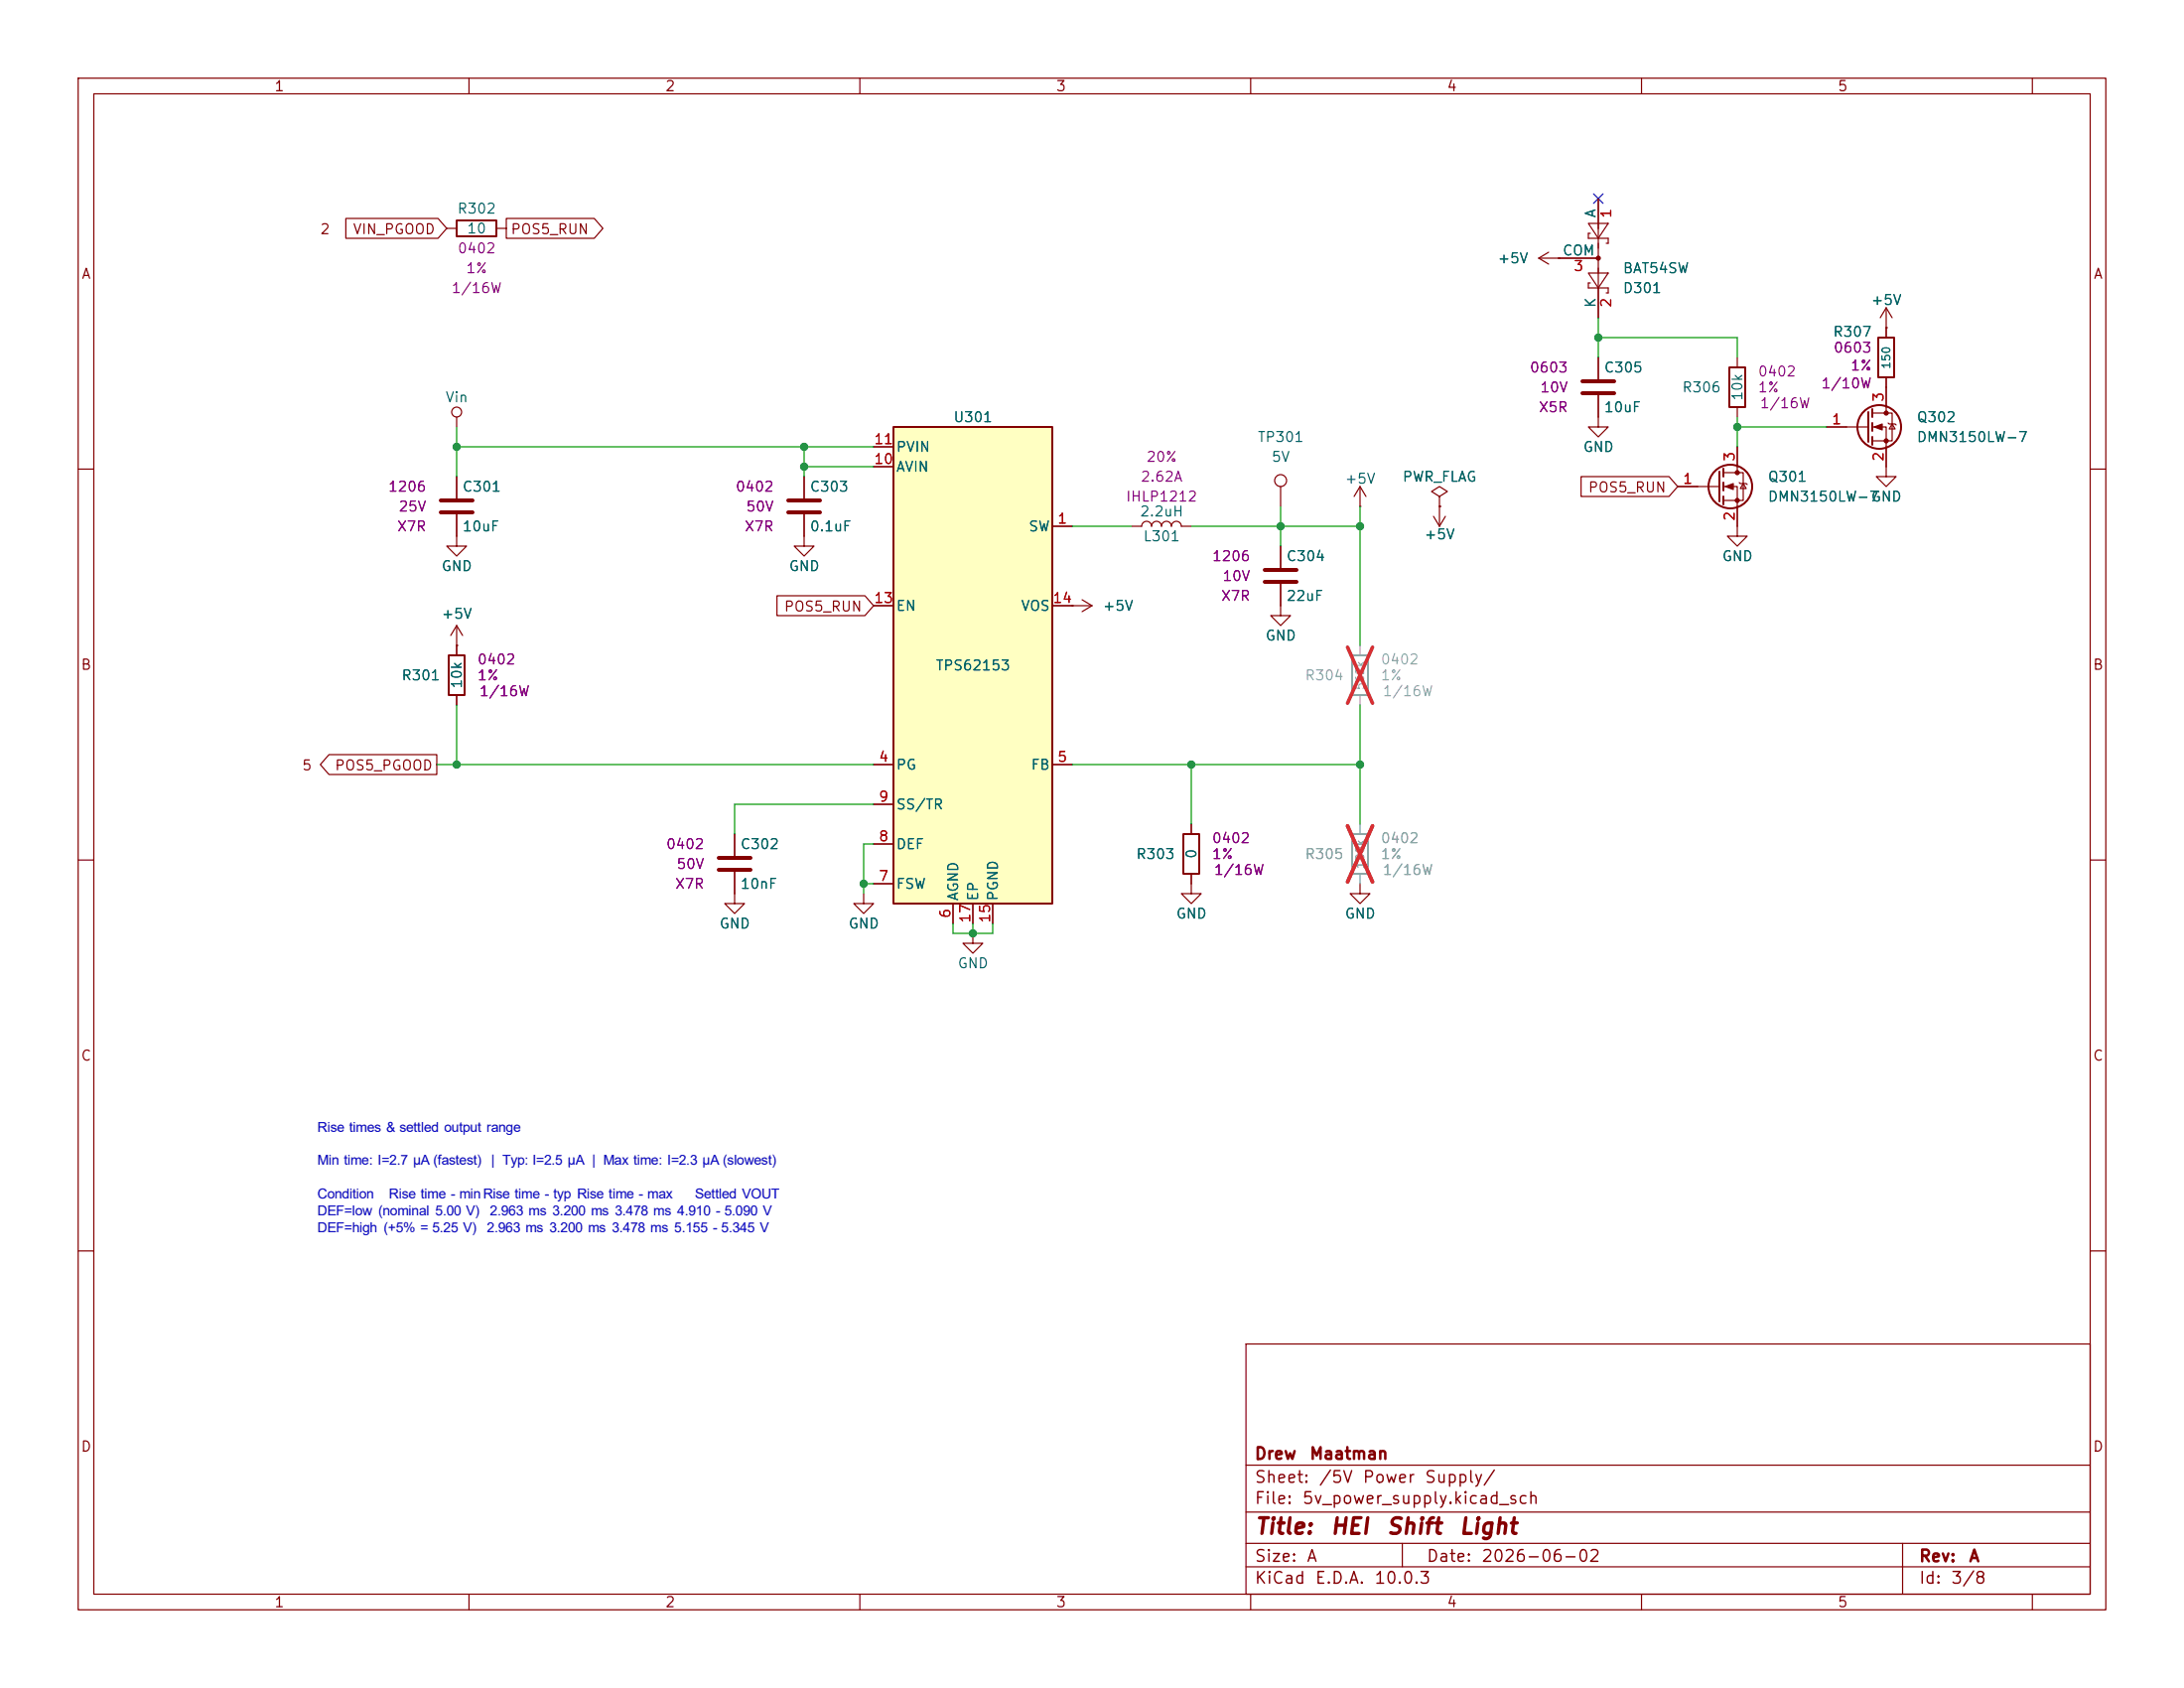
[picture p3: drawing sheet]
<svg xmlns="http://www.w3.org/2000/svg" width="279mm" height="216mm" viewBox="0 0 279 216" stroke-linecap="round" stroke-linejoin="round" font-family="sans-serif">
<g fill="none" stroke="#840000" stroke-width=".15">
<path d="M10 10h259.4v195.9h-259.4zM12 12h255.4v191.9h-255.4zM60 10v2M110 10v2M160 10v2M210 10v2M260 10v2M57.1 29.2h1.3M63.5 29.2h1.3M196.8 33h7.7M196.8 33l1.3 .8M198.1 32.3l-1.3 .7"/>
<path d="M199.4 33h.1M203.2 28.6h2.5l-1.2 1.9zM203.2 34.9h2.5l-1.2 1.9zM203.5 29.8h-.3v.7h2.5v.6h-.2M203.5 36.2h-.3v.6h2.5v.7h-.2M204.5 25.4v15.2M58.4 53.3v1.3M204.5 50.5v4.1h1.2l-1.2 1.3-1.3-1.3h1.3M204.5 45.7v2.8M222.2 57.2v3.3M233.7 54.6h5.3M239.5 52.8h2.6v3.6h-2.6"/>
<path d="M239.5 54.6h1.8v5.1M241.3 49.5v3.3M241.6 54.1l.1 .1h.7l.2 .2M242.1 54.2l.3 .7h-.7zM10 60h2M58.4 68.6v1.3h1.3l-1.3 1.2-1.3-1.2h1.3M102.9 68.6v1.3h1.2l-1.2 1.2-1.3-1.2h1.3M137.2 77.5h.1M137.2 77.5h2.5M138.4 76.7l1.3 .8M139.7 77.5l-1.3 .7M144.8 67.3h1.2a.64 .64 0 0 1 .7-.6 .64 .64 0 0 1 .6 .6 .64 .64 0 0 1 .7-.6 .64 .64 0 0 1 .6 .6 .64 .64 0 0 1 .6-.6 .64 .64 0 0 1 .7 .6 .64 .64 0 0 1 .6-.6 .64 .64 0 0 1 .6 .6h1.3"/>
<path d="M163.8 74.7v4h1.3l-1.3 1.3-1.2-1.3h1.2M163.8 62.2v2.6M163.8 69.9v2.7M174 64.8h.1M174 62.2l-.8 1.3M174 62.2l.8 1.3M174 62.2v2.6M183.4 66l.7 1.3M184.1 63.5l1.1-.6-1.1-.7-1 .7 1 .6v1.3M184.1 64.8h.1M184.1 64.8v2.5M184.9 66l-.8 1.3"/>
<path d="M214.6 62.2h5.4M220.5 60.5h2.5v3.5h-2.5M220.5 62.2h1.7v5.1M222.5 61.7l.1 .1h.8l.1 .2M223 61.8l.4 .7h-.8zM267.4 60h2M58.4 82.6v1.2M58.4 88.9v1.3M10 110h2M124.5 119.4v1.3h1.2l-1.2 1.2-1.3-1.2h1.3M152.4 111.8v2.5h1.3l-1.3 1.3-1.3-1.3h1.3M152.4 105.4v1.3"/>
<path d="M174 113v1.3h1.3l-1.3 1.3-1.3-1.3h1.3M267.4 110h2M10 160h2M159.4 171.9h108v32h-108zM267.4 160h2M159.4 197.4h108M159.4 193.4h108M159.4 187.4h108M179.4 197.4v3M243.4 197.4v6.5M60 203.9v2M110 203.9v2"/>
<path d="M159.4 200.4h108M160 203.9v2M210 203.9v2M260 203.9v2"/>
<circle cx="58.4" cy="52.7" r=".63"/>
<circle cx="163.8" cy="61.5" r=".76"/>
</g>
<g fill="none" stroke="#840000" stroke-width=".25">
<path d="M58.4 28.2h5.1v2h-5.1zM220.5 59.9v1.1M239 52.7v3.8M239.5 52.3v1M239.5 54.1v1M239.5 55.9v1M220 60.3v3.8M220.5 61.7v1M220.5 63.5v1M57.4 83.8h2v5.1h-2zM151.4 106.7h2v5.1h-2z"/>
<circle cx="240.4" cy="54.6" r="2.79"/>
<circle cx="221.4" cy="62.2" r="2.79"/>
</g>
<g fill="#840000" stroke="#840000" stroke-width=".15">
<path d="M239.8 54.6l1-.4v.8z"/>
<path d="M220.7 62.2l1-.4v.8z"/>
<circle cx="241.3" cy="52.8" r=".25"/>
<circle cx="241.3" cy="56.4" r=".25"/>
<circle cx="222.2" cy="60.5" r=".25"/>
<circle cx="222.2" cy="64" r=".25"/>
<circle cx="204.5" cy="33" r=".25"/>
</g>
<path d="M173 83.8h2v5.1h-2zM173 106.7h2v5.1h-2z" fill="none" stroke="#a1a1a1" stroke-width=".25"/>
<path d="M174 82.6v1.2M174 88.9v1.3M174 105.4v1.3M174 111.8v1.2" fill="none" stroke="#a1a1a1" stroke-width=".15"/>
<path d="M172.4 82.8l3.2 7.1M175.6 82.8l-3.2 7.1M172.4 105.6l3.2 7.2M175.6 105.6l-3.2 7.2" fill="none" stroke="#e12e31" stroke-width=".46"/>
<path d="M202.4 48.8h4.1M202.4 50.3h4.1M161.8 72.9h4.1M161.8 74.4h4.1" fill="none" stroke="#840000" stroke-width=".51"/>
<path d="M114.3 54.6h20.3v61h-20.3z" fill="#ffffc2"/>
<path d="M114.3 54.6h20.3v61h-20.3zM221.2 47h2.1v5.1h-2.1zM240.3 43.2h2v5.1h-2z" fill="none" stroke="#840000" stroke-width=".25"/>
<g fill="none" stroke="#840000" stroke-width=".15">
<path d="M44.2 27.9h11.8l1.1 1.3-1.1 1.3h-11.8zM64.8 27.9h11.2l1.1 1.3-1.1 1.3h-11.2zM199.4 33h.1M199.4 33h5.1M204.5 25.4v3.8M204.5 36.8v3.8M241.3 39.4l-.8 1.2M241.3 39.4l.8 1.2M241.3 39.4v3.8M111.8 59.7h2.5M111.8 57.2h2.5M204.5 45.7v2.8"/>
<path d="M204.5 50.5v2.8M222.2 45.7v1.3M222.2 52.1v1.2M222.2 57.2v2.5M233.7 54.6h2.5M241.3 41.9h.1M241.3 57.2v3.8h1.3l-1.3 1.2-1.3-1.2h1.3M241.3 48.3v3.8M58.4 61v2.8M58.4 65.8v2.8M99.4 76.2h11.2l1.2 1.3-1.2 1.2h-11.2zM102.9 61v2.8"/>
<path d="M102.9 65.8v2.8M111.8 77.5h2.5M134.6 67.3h2.6M134.6 77.5h2.6M137.2 77.5h.1M163.8 69.9v2.7M163.8 74.7v2.8M184.1 64.8h.1M202.3 61h11.2l1.1 1.2-1.1 1.3h-11.2zM214.6 62.2h2.6M222.2 64.8v3.8h1.3l-1.3 1.3-1.2-1.3h1.2M42.1 96.5h13.8v2.6h-13.8l-1.1-1.3z"/>
<path d="M58.4 82.6h.1M58.4 80v3.8M58.4 88.9v1.3M58.4 80l-.7 1.3M58.4 80l.8 1.3M111.8 97.8h2.5M134.6 97.8h2.6M94 111.5v4.1h1.2l-1.2 1.2-1.3-1.2h1.3M94 106.7v2.8M110.5 114.3v1.3h1.3l-1.3 1.2-1.3-1.2h1.3M111.8 113h2.5M111.8 108h2.5"/>
<path d="M111.8 102.9h2.5M121.9 115.6v2.5M124.5 115.6v2.5M127 115.6v2.5M152.4 105.4v1.3M152.4 111.8v1.2"/>
</g>
<path d="M56.4 64h4.1M56.4 65.5h4.1M100.8 64h4.1M100.8 65.5h4.1M91.9 109.7h4.1M91.9 111.3h4.1" fill="none" stroke="#840000" stroke-width=".51"/>
<g fill="none" stroke="#009600" stroke-width=".15">
<path d="M58.4 57.2h53.4M58.4 54.6v6.4M102.9 59.7h8.9M102.9 57.2v3.8M204.5 43.2h17.7v2.5M204.5 40.6v5.1M222.2 53.3v3.9M222.2 54.6h11.5M137.2 67.3h7.6M152.4 67.3h21.6M163.8 64.8v5.1M174 64.8v17.8"/>
<path d="M55.9 97.8h55.9M58.4 90.2v7.6M137.2 97.8h36.8M152.4 97.8v7.6M174 90.2v15.2M110.5 113h1.3M111.8 102.9h-17.8v3.8M111.8 108h-1.3v6.3M121.9 118.1v1.3h5.1v-1.3M124.5 118.1v1.3"/>
</g>
<path d="M203.9 24.8l1.2 1.2M205.1 24.8l-1.2 1.2" fill="none" stroke="#000084" stroke-width=".15"/>
<path d="M174 105.4v1.3M174 111.8v1.2" fill="none" stroke="#a1a1a1" stroke-width=".15"/>
<path d="M172.4 105.6l3.2 7.2M175.6 105.6l-3.2 7.2" fill="none" stroke="#e12e31" stroke-width=".46"/>
<g fill="#009600" stroke="#009600" stroke-width=".13">
<circle cx="124.5" cy="119.4" r=".46"/>
<circle cx="58.4" cy="97.8" r=".46"/>
<circle cx="110.5" cy="113" r=".46"/>
<circle cx="102.9" cy="57.2" r=".46"/>
<circle cx="102.9" cy="59.7" r=".46"/>
<circle cx="58.4" cy="57.2" r=".46"/>
<circle cx="204.5" cy="43.2" r=".46"/>
<circle cx="174" cy="97.8" r=".46"/>
<circle cx="174" cy="67.3" r=".46"/>
<circle cx="163.8" cy="67.3" r=".46"/>
<circle cx="222.2" cy="54.6" r=".46"/>
<circle cx="152.4" cy="97.8" r=".46"/>
</g>
<g font-size="2" fill="#840000">
<text x="160.4" y="196.7">Title:</text>
<text x="170.1" y="196.7">HEI</text>
<text x="177.2" y="196.7">Shift</text>
<text x="186.5" y="196.7">Light</text>
</g>
<g font-size="1.8" fill="#0000c2">
<text x="40.6" y="144.8">Rise times &amp; settled output range</text>
<text x="40.6" y="149">Min time: I=2.7 µA (fastest)</text>
<text x="62.8" y="149">| Typ: I=2.5 µA | Max time: I=2.3 µA (slowest)</text>
<text x="40.6" y="153.3">Condition</text>
<text x="40.6" y="155.4">DEF=low (nominal 5.00 V)</text>
<text x="49.8" y="153.3">Rise time - min Rise time - typ Rise time - max</text>
<text x="62.7" y="155.4">2.963 ms 3.200 ms 3.478 ms 4.910 - 5.090 V</text>
<text x="88.9" y="153.3">Settled VOUT</text>
<text x="40.6" y="157.6">DEF=high (+5% = 5.25 V)</text>
<text x="62.3" y="157.6">2.963 ms 3.200 ms 3.478 ms 5.155 - 5.345 V</text>
</g>
<g font-size="1.5" fill="#840000">
<text x="160.4" y="190">Sheet:</text>
<text x="160.4" y="187">Drew</text>
<text x="167.4" y="187">Maatman</text>
<text x="168.6" y="190">/5V</text>
<text x="174.2" y="190">Power</text>
<text x="182.2" y="190">Supply/</text>
<text x="160.4" y="192.7">File:</text>
<text x="166.5" y="192.7">5v_power_supply.kicad_sch</text>
<text x="160.4" y="202.9">KiCad</text>
<text x="160.4" y="200.1">Size:</text>
<text x="167.1" y="200.1">A</text>
<text x="168.1" y="202.9">E.D.A.</text>
<text x="175.7" y="202.9">10.0.3</text>
<text x="182.4" y="200.1">Date:</text>
<text x="189.4" y="200.1">2026-06-02</text>
<text x="245.4" y="200.1">Rev:</text>
<text x="245.4" y="202.9">Id:</text>
<text x="249.5" y="202.9">3/8</text>
<text x="251.8" y="200.1">A</text>
</g>
<g font-size="1.3" fill="#840000">
<text x="35" y="12">1</text>
<text x="85" y="12">2</text>
<text x="135" y="12">3</text>
<text x="185" y="12">4</text>
<text x="235" y="12">5</text>
<text x="10.3" y="36">A</text>
<text x="40.9" y="30.3">2</text>
<text x="45.1" y="30.3">VIN_PGOOD</text>
<text x="65.2" y="30.3">POS5_RUN</text>
<text x="267.7" y="36">A</text>
<text x="203.1" y="63.3">POS5_RUN</text>
<text x="100.2" y="78.5">POS5_RUN</text>
<text x="10.3" y="86">B</text>
<text x="267.7" y="86">B</text>
<text x="38.5" y="98.9">5</text>
<text x="42.7" y="98.9">POS5_PGOOD</text>
<text x="10.3" y="136">C</text>
<text x="267.7" y="136">C</text>
<text x="10.3" y="186">D</text>
<text x="267.7" y="186">D</text>
<text x="35" y="205.9">1</text>
<text x="85" y="205.9">2</text>
<text x="135" y="205.9">3</text>
<text x="185" y="205.9">4</text>
<text x="235" y="205.9">5</text>
</g>
<g font-size="1.3" fill="#006464">
<text x="58.4" y="27.6">R302</text>
<text x="204.4" y="28" transform="rotate(-90 204.4 28)">A</text>
<text x="59.6" y="30.2">10</text>
<text x="191.5" y="34">+5V</text>
<text x="199.8" y="33">COM</text>
<text x="207.5" y="35.3">BAT54SW</text>
<text x="204.4" y="39.5" transform="rotate(-90 204.4 39.5)">K</text>
<text x="207.5" y="37.8">D301</text>
<text x="239.3" y="39.3">+5V</text>
<text x="205.1" y="48">C305</text>
<text x="234.4" y="43.4">R307</text>
<text x="56.9" y="51.8">Vin</text>
<text x="205.1" y="53">10uF</text>
<text x="215.1" y="50.5">R306</text>
<text x="223.2" y="51.4" transform="rotate(-90 223.2 51.4)">10k</text>
<text x="114.6" y="58.1">PVIN</text>
<text x="121.9" y="54.3">U301</text>
<text x="160.8" y="56.9">TP301</text>
<text x="162.6" y="59.4">5V</text>
<text x="202.4" y="58.1">GND</text>
<text x="245.1" y="56.9">DMN3150LW-7</text>
<text x="245.1" y="54.3">Q302</text>
<text x="59.1" y="63.2">C301</text>
<text x="103.5" y="63.2">C303</text>
<text x="114.6" y="60.7">AVIN</text>
<text x="172" y="62.2">+5V</text>
<text x="179.3" y="61.9">PWR_FLAG</text>
<text x="226.1" y="64.5">DMN3150LW-7</text>
<text x="226.1" y="61.9">Q301</text>
<text x="239.3" y="64.5">GND</text>
<text x="59.1" y="68.3">10uF</text>
<text x="103.5" y="68.3">0.1uF</text>
<text x="131.5" y="68.3">SW</text>
<text x="145.7" y="66.4">2.2uH</text>
<text x="146.2" y="69.6">L301</text>
<text x="182.1" y="69.3">+5V</text>
<text x="56.4" y="73.4">GND</text>
<text x="100.8" y="73.4">GND</text>
<text x="164.5" y="72.1">C304</text>
<text x="164.5" y="77.2">22uF</text>
<text x="220.2" y="72.1">GND</text>
<text x="56.4" y="79.5">+5V</text>
<text x="114.6" y="78.4">EN</text>
<text x="130.5" y="78.4">VOS</text>
<text x="141" y="78.4">+5V</text>
<text x="161.8" y="82.3">GND</text>
<text x="51.3" y="87.3">R301</text>
<text x="59.4" y="88.2" transform="rotate(-90 59.4 88.2)">10k</text>
<text x="119.6" y="86.1">TPS62153</text>
<text x="114.6" y="98.8">PG</text>
<text x="131.8" y="98.8">FB</text>
<text x="114.6" y="103.8">SS/TR</text>
<text x="94.6" y="108.9">C302</text>
<text x="114.6" y="108.9">DEF</text>
<text x="145.3" y="110.2">R303</text>
<text x="153.4" y="109.9" transform="rotate(-90 153.4 109.9)">0</text>
<text x="91.9" y="119.1">GND</text>
<text x="94.6" y="114">10nF</text>
<text x="108.5" y="119.1">GND</text>
<text x="114.6" y="114">FSW</text>
<text x="122.9" y="115.3" transform="rotate(-90 122.9 115.3)">AGND</text>
<text x="125.4" y="115.3" transform="rotate(-90 125.4 115.3)">EP</text>
<text x="128" y="115.3" transform="rotate(-90 128 115.3)">PGND</text>
<text x="150.4" y="117.8">GND</text>
<text x="172" y="117.8">GND</text>
<text x="122.4" y="124.2">GND</text>
</g>
<g font-size="1.3" fill="#a90000">
<text x="206.4" y="28" transform="rotate(-90 206.4 28)">1</text>
<text x="201.2" y="35">3</text>
<text x="206.4" y="39.4" transform="rotate(-90 206.4 39.4)">2</text>
<text x="241.3" y="51.5" transform="rotate(-90 241.3 51.5)">3</text>
<text x="111.7" y="59.7">10</text>
<text x="111.7" y="57.1">11</text>
<text x="222.2" y="59.1" transform="rotate(-90 222.2 59.1)">3</text>
<text x="234.2" y="54.6">1</text>
<text x="241.3" y="59.1" transform="rotate(-90 241.3 59.1)">2</text>
<text x="215.2" y="62.2">1</text>
<text x="135.2" y="67.3">1</text>
<text x="222.2" y="66.7" transform="rotate(-90 222.2 66.7)">2</text>
<text x="111.7" y="77.4">13</text>
<text x="134.6" y="77.4">14</text>
<text x="112.3" y="97.8">4</text>
<text x="135.2" y="97.8">5</text>
<text x="112.3" y="107.9">8</text>
<text x="112.3" y="102.8">9</text>
<text x="112.3" y="113">7</text>
<text x="121.9" y="117.5" transform="rotate(-90 121.9 117.5)">6</text>
<text x="124.4" y="118.2" transform="rotate(-90 124.4 118.2)">17</text>
<text x="127" y="118.2" transform="rotate(-90 127 118.2)">15</text>
</g>
<g font-size="1.3" fill="#840084">
<text x="58.4" y="32.7">0402</text>
<text x="59.5" y="35.3">1%</text>
<text x="57.7" y="37.8">1/16W</text>
<text x="195.6" y="48">0603</text>
<text x="234.5" y="45.4">0603</text>
<text x="236.6" y="47.7">1%</text>
<text x="196.8" y="53">X5R</text>
<text x="196.9" y="50.5">10V</text>
<text x="224.8" y="50.5">1%</text>
<text x="224.8" y="48.5">0402</text>
<text x="225.1" y="52.5">1/16W</text>
<text x="232.9" y="50">1/10W</text>
<text x="146.6" y="59.4">20%</text>
<text x="49.6" y="63.2">1206</text>
<text x="50.9" y="65.7">25V</text>
<text x="94" y="63.2">0402</text>
<text x="95.3" y="65.7">50V</text>
<text x="144" y="64.5">IHLP1212</text>
<text x="145.8" y="61.9">2.62A</text>
<text x="50.7" y="68.3">X7R</text>
<text x="95.2" y="68.3">X7R</text>
<text x="155" y="72.1">1206</text>
<text x="156.1" y="77.2">X7R</text>
<text x="156.3" y="74.6">10V</text>
<text x="61" y="87.3">1%</text>
<text x="61" y="85.3">0402</text>
<text x="61.2" y="89.4">1/16W</text>
<text x="85.1" y="108.9">0402</text>
<text x="86.4" y="111.5">50V</text>
<text x="154.9" y="110.2">1%</text>
<text x="154.9" y="108.2">0402</text>
<text x="155.2" y="112.2">1/16W</text>
<text x="86.3" y="114">X7R</text>
</g>
<g font-size="1.3" fill="#989898">
<text x="166.8" y="87.3">R304</text>
<text x="166.8" y="110.2">R305</text>
</g>
<g font-size="1.3" fill="#a1a1a1">
<text x="176.5" y="87.3">1%</text>
<text x="176.5" y="85.3">0402</text>
<text x="176.8" y="89.4">1/16W</text>
<text x="176.5" y="110.2">1%</text>
<text x="176.5" y="108.2">0402</text>
<text x="176.8" y="112.2">1/16W</text>
</g>
<text font-size="1" fill="#006464" x="242.1" y="47.3" transform="rotate(-90 242.1 47.3)">150</text>
<g font-size="1" fill="#989898">
<text x="174.8" y="88.3" transform="rotate(-90 174.8 88.3)">562k</text>
<text x="174.8" y="111.2" transform="rotate(-90 174.8 111.2)">180k</text>
</g>
</svg>
